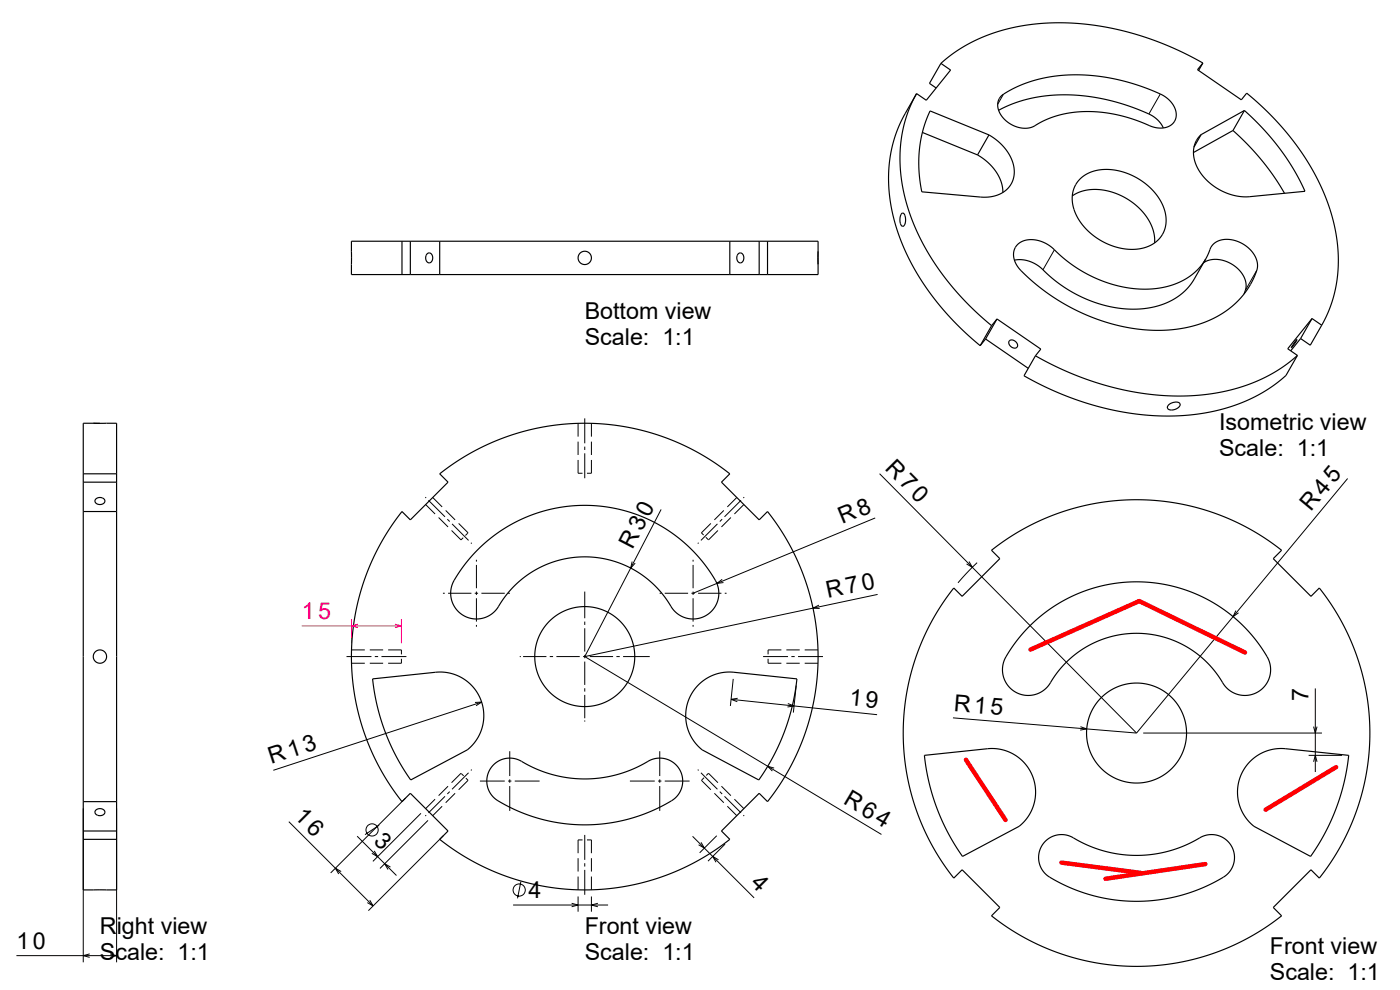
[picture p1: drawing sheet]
<svg xmlns="http://www.w3.org/2000/svg" width="420mm" height="297mm" viewBox="0 0 420 297" stroke-linecap="round" stroke-linejoin="round" font-family="sans-serif">
<g fill="none" stroke="#000" stroke-width=".3">
<path d="M301 28.3l-1.7 3M348.1 28.2l-3.4 6M316.3 74.9l-3.4 6M377 81.1l-3.4 6M173.4 127v4M173.4 132.5v4M173.4 138v4h1.4M175.4 125.5v7.5M175.4 134v1M175.4 136v7.5M177.4 127v4M177.4 132.5v4"/>
<path d="M177.4 138v4h-1.3M127.6 149.1l.2 .3M127.7 151.4l2.8 2.8M128.5 150.1l5 4.9M129.8 149.2l2.8 2.9M131.6 155.3l2.8 2.8M133.7 153.1l2.8 2.9M134.2 155.8l.7 .7M135.5 159.1l2.8 2.9 .7-.7M135.6 157.2l5 4.9M137.6 157l2.8 2.9M140.3 160l-.7 .6"/>
<path d="M140.3 159.9v.1M198.3 152.8l-22.9 44.2M213.3 157l-2.9 2.9 .7 .6M215.2 157.2l-4.9 4.9M215.4 159.1l-2.9 2.8M216.6 155.8l-.7 .7M217.1 153.1l-2.8 2.9M219.3 155.3l-2.9 2.8M221 149.2l-2.8 2.9M222.3 150.1l-4.9 4.9M223.2 151.4l-2.9 2.8M223.3 149.1l-.3 .3"/>
<path d="M262.6 155.4l-54.7 22.6M263.9 142.1l77.1 77.8M404.3 143.6l-63.3 76.3M132.9 178h.5M134.4 178h7M141.3 162.8l.2 .3M142.4 178h1M142.9 167.9v.6M142.9 169.5v7M142.9 177.5v1M142.9 179.5v7M144.4 178h7"/>
<path d="M152.4 178h.6M175.4 177.5v8M189.6 168.5l-.4 1.9 1.4-1.5M197.9 178h.5M199.4 178h7M207.4 178h1M207.9 167.9v.6M207.9 169.5v7M207.9 177.5v1M207.9 179.5v7M209.4 178h7M209.6 162.8l-.3 .3"/>
<path d="M211.8 161.2l.7 .7M216.7 173.8l-1.6 1.2 1.9-.2M217.4 178h.6M263.3 178.3l-87.9 18.7M290.7 168.5l1 1.7-1.7-1M293.1 168.8l-5.7 6.1M104 197h7.4M105.5 195h3.9M105.5 199h3.9M110.9 195h4M110.9 199h4M112.4 197h1"/>
<path d="M114.4 197h7.5M116.4 195h4v1.3M120.4 197.6v1.4h-4M142.9 187.5v.5M155.9 197h.4M156.9 197h7M164.9 197h1M166.9 197h7M174.9 197h1M175.4 186.5v1M175.4 188.5v7M175.4 196.5v1"/>
<path d="M175.4 198.5v7M175.4 197l89 53.3M176.9 197h7M184.9 197h1M186.9 197h8M207.9 187.5v.5M228.9 197h7.5M230.4 197.6v1.4h4M234.4 195h-4v1.3M235.9 195h4M235.9 199h4M237.4 197h1"/>
<path d="M239.4 197h7.5M241.4 195h4M241.4 199h4M245.7 181.5l-1.8 .9 2 .1M370.8 183.2l-.9 1.8 1.7-1.2M142.5 210.7l2-.1-1.7 1.1M144.5 210.6l-62.5 20.5M175.4 206.5v1M175.4 208.5v7M175.4 216.1v.4M219.3 209.8l43.8 4.6M220 203.7l-.9 8.1"/>
<path d="M221.3 209.5l-2 .3 1.9 .7M236.4 211.1l1.8 .7-2 .3M238.9 205.7l-.9 8.1M285.9 215.4l55.1 4.5M324.1 218l1.9 .7-1.9 .3M343 219.9h53.6M394.1 218l.5 1.9 .5-1.9M394.6 206.5v25.1M121.7 239.4l-22.5 22.5M130.5 239.8l-2.8 2.8M133.5 238.9l-5 5M134.4 235.9l-2.8 2.8"/>
<path d="M134.9 237.5l-.7 .7M136.5 238l-2.8 2.8M139.1 232.8l-.8-.8-2.8 2.8M139.8 233.4l.6 .7-2.8 2.8M140.6 231.8l-5 5M141.5 230.9l-.2 .2M144 234.3h7.4M152.4 234.3h1M152.9 225.4v7.4M152.9 233.8v1M152.9 235.8v7.5M154.4 234.3h7.5"/>
<path d="M189 234.3h7.4M197.4 234.3h1M197.9 225.4v7.4M197.9 233.8v1M197.9 235.8v7.5M199.4 234.3h7.5M209.3 230.9l.3 .2M210.3 231.8l4.9 5M210.4 234.1l2.9 2.8M210.5 234.1h-.1M210.6 234h-.1M211.2 233.3l-.6 .7"/>
<path d="M211.9 232.6l.6-.6 2.9 2.8M214.3 238l2.8 2.8M215.9 237.5l.7 .7M216.4 235.9l2.9 2.8M217.4 238.9l4.9 5M220.3 239.8l2.9 2.8M232.2 230.4l-1.9-.5 1.4 1.4M392.6 226.6h10M394.1 228.5l.5-1.9 .5 1.9M25 242.5v46.2M35 242.5v46.2M86.6 246.5l25.3 25.3"/>
<path d="M107.1 250.9l11.8 11.8M112.3 255.3l1 1.7-1.7-1M113.7 247.6l-4.2 2.8M126.3 244l-14.4 14.4M127.8 244.6l-.2 .2M128.4 246.1l-14.4 14.4M132.6 241.9l-2.8 2.8M133 250.7l-22.5 22.5M173.4 257.5v4M174.8 252h-1.4v4M175.4 250.5v7.5M175.4 259v1"/>
<path d="M176.1 252h1.3v4M177.4 257.5v4M207.8 250.9l18.4 18.5M210.3 252.7l1 1.7-1.7-1M215 250.7l-5.1 5.1M215.5 257.9l-1.7-1 1 1.8M217.5 253.2l-5.1 5.1M218.2 241.9l2.8 2.8M223 244.6l.3 .2M102.4 261.5l-1.8-1 1 1.7M110.9 270.1l1 1.7-1.7-1M117.1 260.1l-1.7-1 1 1.8"/>
<path d="M153.9 271.5h28.5M156.3 264.5l-1 5M171.5 271l1.9 .5-1.9 .5M173.4 263v3.9M173.4 268.9v4.6M175.4 261v7.4M177.4 263v3.9M177.4 268.9v4.6M179.4 271l-2 .5 2 .5M4.9 286.7h30.1M26.9 286.2l-1.9 .5 1.9 .5M33 286.2l2 .5-2 .5"/>
<circle cx="111.6" cy="249" r="1.83"/>
<circle cx="155.8" cy="267" r="1.83"/>
</g>
<path d="M90.5 187.8h29.9M105.5 185.8v7.2M107.4 187.2l-1.9 .6 1.9 .5M118.5 187.2l1.9 .6-1.9 .5M120.4 185.8v7.2" fill="none" stroke="#ff0080" stroke-width=".3"/>
<g fill="none" stroke="#000" stroke-width=".35">
<path d="M282.3 19l2.9 2-7.3 9.1-2.9-2M282.3 19l-3.5 6 2 1.4M360.9 18.9l-5.3-2.8-5.2-2.4-5.1-1.9-5.9-1.9-5.6-1.4-5.6-.9-5.8-.6-5-.2-5.4 .3-5.1 .6-4.6 .9-4.5 1.4-4.3 1.7-4 2-3.8 2.5-3.4 2.8M360.9 18.9l-1.6 2 13.1 9.1 1.6-2.1 4.6 4.1 3.6 3.5 4.4 5.1 3.8 5 3.2 5 2.8 5.6 2.1 5.1 1.6 5.6 1.1 5.9 .3 5.1-.3 5.3-.9 5.1-1.6 4.9-2.2 4.4M360.9 18.9l-1.3 2.2M275 28.1l-2 3.9-1.4 4.1-1 4.1-.5 4.3-.1 4.6 .4 4.5 .9 4.8 1.2 4.6 1.8 4.6 2.2 4.7 2.4 4.3 3.2 4.8 3.4 4.5 3.7 4.1 3.9 3.9 4.4 3.8M275 28.1l-5.2 9.6-1.4 3.7-1.1 4.5-.6 4.6-.1 5 .5 4.7 1 5.4 1.6 5.2 2.1 4.9 2.5 5 3.3 5.2 3.6 4.9 3.9 4.5 4.6 4.6 4.4 3.8M276.7 39.7l16.6 6.8M279 33.3l17.7 7.2 1.9 1.2 1.9 1.7 1.4 1.6 1.2 1.9 1.1 3.4 .1 1.7-.4 1.9-.6 1.4-1.1 1.4-1.2 .9-1.6 .8-3.5 .8-19.4-1.7-.8-6.3 .1-6.3 1.1-6zM299.6 33.1l5.6-2.5 6.5-1.6 6.3-.5 7.6 .3 8.2 1.5 8.4 2.8 2.8 1.3 1.5 .9 1.4 1.4 1.1 1.7M300.3 28.9l1.9-1.3 2.9-1.6 5.9-2.1 6.5-1.2 6.4-.2 7.4 .6 7.1 1.6 8.3 2.9 2.2 1 1.8 1.4a5 5 0 0 1 1.1 7.2 7.1 7.1 0 0 1-8.2-.1l-4.2-1.5-4.7-1.2-4.4-.7-4.8-.2-4.2 .3-3.9 .8-3.6 1.3-3.4 1.9a8.1 8.1 0 0 1-11.1-6.5l.3-1.4zM369.9 39.2l4.3 4.1 4.3 4.8 3.6 4.7 3.2 5.2"/>
<path d="M369.9 39.2l-11.9 6.6M373.3 33.1l5.6 5.5 5.2 6.2 4.2 6.3 3.2 6.3-17.9 1.7-3.7-.5-3.7-1.5-2.5-1.6-2.3-2.1-1.7-2.3-1.1-2.3-.5-2.4 .1-2.3 .8-2 1.3-1.7M373.3 33.1l-13 7.3M373.3 33.1l-3.4 6.1M293.3 46.5l3.1 2.3 2.5 2.8 1.5 3.2 .5 2.9M296.7 40.5l-3.4 6M321.7 58.8l3.1-1.5 1.9-.4 2.2-.1 4.4 .7 2.3 .9 2.3 1.1 3.7 2.8 2.9 3.5 1.5 3.6 .4 1.7v1.8M324 53.7l1.6-1.2 2-1 2.4-.6 2.4-.1 2.6 .3 2.6 .7 2.5 1 2.6 1.6 2.3 1.8 1.7 2 1.5 2.1 1 2.1 .6 2.4v2.3l-.6 2.2-.8 1.6-1.5 1.6-2.2 1.3-2.3 .7-2.6 .3-2.8-.2-2.8-.7-2.7-1.1-2.8-1.6-2.3-1.9-1.8-2-1.5-2.3-1-2.6-.4-2.4 .2-2.4 .7-2.1zM360.3 40.4l-2.1 3.7M105.4 72.4h140v10h-140zM120.6 72.4v10M123.1 72.4v10"/>
<path d="M128.1 76.2a1.1 1.1 0 0 1 1.4 0 1.1 1.1 0 0 1 .3 1.3 1.11 1.11 0 0 1-1.1 1.4 1.11 1.11 0 0 1-1-1.5zM131.9 72.4v10M218.9 72.4v10M221.4 76.2a1.1 1.1 0 0 1 1.4 0 1.1 1.1 0 0 1 .4 1.3 1.11 1.11 0 0 1-1.2 1.4 1.11 1.11 0 0 1-1-1.5zM227.8 72.4v10M230.3 72.4v10M270.5 64l.3-.1a2.89 2.89 0 0 1 .3 3.9l-.3 .1a2.83 2.83 0 0 1-.3-3.9zM305.3 73.4a8 8 0 0 1 10.1 .7l3.4 3.2 2.8 2.1 3.3 2.1 3.6 1.9 3.7 1.4 3.7 1.1 4 .7 3.4 .2 3.6-.2 3.1-.6 3.1-1 2.8-1.4 2.4-1.8 1.9-2 1.6-2.3 1.2-2.7a5.7 5.7 0 0 1 7.3-2.7l1.9 .7 1.7 1 1.4 1.3 1.1 1.6a6.5 6.5 0 0 1-.3 6.9l-2.1 3.5-2.8 3.3-3.5 3-3.9 2.2-4.4 1.8-4.9 1.1-5.2 .6-5-.1-5.4-.6-5.6-1.3-5.1-1.7-5.7-2.5-5-2.8-5.3-3.7-5.4-4.7-2-2.6a4.8 4.8 0 0 1 .5-5.7zM361.1 78.8a8.8 8.8 0 0 1 10.9 2.5l1 1.4a5.6 5.6 0 0 1 .2 5.5M361.7 77.7l-4.4 7.5-1.7 2-2.2 1.7-2.6 1.6-3.2 1.2-3.5 .8-4 .3-3.2-.2-3.7-.6-6.5-1.9-3.9-1.8-3.6-2.2-3.6-2.7-3.6-3.3-1.7-1.1-3-1-3 .1M297.5 97.7l-3.4 6M299.1 95.7l13.1 9-1.6 2"/>
<path d="M299.1 95.7l-1.6 2M299.1 95.7l-3.4 6M393.6 95.6l2.9 2M393.6 95.6l-7.3 9 2.9 2M393.6 95.6l-3.4 6M396.5 97.6l-3.4 6-2.9-2M295.7 101.7l12.8 8.8M295.7 101.7l-1.6 2M302.8 102.3a1.59 1.59 0 0 1 1.8 .1 1.59 1.59 0 0 1 .5 1.8 1.62 1.62 0 0 1-1.8-.2 1.62 1.62 0 0 1-.5-1.7zM388.9 102l.2-.1-1.7 2.4zM389.2 106.6l-3.4 2.8-3.7 2.4-3.9 2.1-4.7 1.8-4.1 1.2-5 1.1-4.7 .6-5.6 .2-5.7-.2-5.3-.5-5.4-1-5.4-1.3-6.3-2-5.1-2-5.2-2.4-5.1-2.7M389.2 106.6l-3.4 6-5.1 4-5.4 3-5.6 2.2-6 1.7-6.6 1-6.2 .3-8.5-.4-9.1-1.5-9.6-2.7-8.3-3.3-8.2-4.2 3.4-6"/>
<path d="M390.2 101.6l-3 3.6M25 127h10v140h-10zM350.5 121.6a2.49 2.49 0 0 1 3.5-.4 2.36 2.36 0 0 1-3.8 1.2zM25 153.5h10M25 142.1h10M25 144.6h10M28.7 149.7a1.5 1.5 0 0 1 1.7-.5 1.5 1.5 0 0 1 1 1.4 1.62 1.62 0 0 1-1.6 .8 1.62 1.62 0 0 1-1.3-1.2zM120.6 153.5l2.5 2.5 11.3-11.4-2.5-2.5 4.4-3.2 4.9-3 6.5-3.2 6-2.3 6.6-1.8 6.6-1.1 6.7-.5 7.3 .2 6.9 .9 6.6 1.5 6.2 2 6.8 3.1 5.9 3.4 5.6 4-2.5 2.5 11.4 11.4 2.5-2.5 3.3 4.5 3 4.9 2.9 5.9 2.6 6.7 1.6 6.1 1.2 7.1 .5 7.2-.2 6.8-.8 6.4-1.7 7.1-2.2 6.6-2.9 6.4-3.7 6.2-3.6 5.1-2.5-2.5-11.4 11.3 2.5 2.5-4.3 3.2-4.7 2.9-6.3 3.1-6.5 2.5-6.7 1.9-6.7 1.1-7 .5-6.7-.2-7.2-1-6.8-1.6-6.6-2.3-6.2-2.8-5.6-3.2-5.5-3.9-.2-.2 2.5-2.5-11.3-11.3-2.5 2.5-3.5-4.8-2.7-4.5-3.1-6.2-2.5-6.6-1.8-6.7-1.1-6.7-.5-6.5 .2-7 .9-6.9 1.5-6.6 2.3-6.6 2.9-6.4 3.5-6.1zM143.1 165.1l3.9-3.5 4-2.9 4.4-2.4 4.8-2.1 5.1-1.4 5.2-.9 5.4-.3 5 .3 4.9 .9 5.5 1.7 5.1 2.2 4.1 2.4 4.2 3.2 3.6 3.4 3.2 3.8 3 4.4a7.8 7.8 0 0 1-3.2 11 7.8 7.8 0 0 1-10.7-4.1l-2.2-3-2.6-2.7-2.9-2.4-3.2-2-3.6-1.7-3.8-1.2-3.7-.6-3.8-.1-3.9 .3-3.5 .7-3.5 1.3-3.4 1.6-3.3 2.2-2.8 2.5-2.5 2.8-2.3 3.4a7.8 7.8 0 0 1-11.3 2.3 7.8 7.8 0 0 1-1.2-11.4l2.8-4.1zM286.1 176.4l2.5 2.5 11.4-11.3-2.5-2.5 4.7-3.5 5-3 5.8-2.8 6.5-2.5 6.3-1.7 7.1-1.2 6.5-.5 7 .2 7 .9 6.5 1.5 6.7 2.3 6.3 2.8 6.1 3.5 5.3 3.8 .2 .2-2.5 2.5 11.3 11.3 2.5-2.5 3.3 4.6 3 4.9 3 6 2.4 6.3 1.8 6.3 1.2 7.1 .5 6.8-.3 7.2-.8 6.7-1.6 6.8-2.2 6.4-2.9 6.4-3.5 6.1-3.9 5.4-2.5-2.5-11.3 11.3 2.5 2.5-4.6 3.4-4.9 3-5.8 2.9-7 2.6-6.6 1.8-6.4 1-7.2 .5-6.7-.2-7-.9-6.5-1.6-6.9-2.3-6.1-2.8-5.9-3.4-5.3-3.8-.1-.2 2.5-2.5-11.4-11.3-2.5 2.5-3.3-4.5-3-5-3-6-2.5-6.5-1.6-6.1-1.2-7.1-.5-6.7 .2-7.3 .9-6.7 1.6-6.8 2.2-6.6 2.8-6.2 3.5-6zM309 187.7l3.7-3.3 4.1-2.9 4.6-2.5 4.9-2 5-1.4 4.9-.8 5.3-.3 5.2 .4 4.7 .9 5.3 1.5 4.8 2.1 4.1 2.4 4.2 3.1 3.7 3.4 3.6 4.1 2.9 4.4a7.8 7.8 0 0 1-3.1 11 7.8 7.8 0 0 1-10.8-4.1l-2.3-3.2-2.4-2.5-2.7-2.2-3.4-2.2-3.7-1.6-3.8-1.2-3.7-.6-4-.2-3.9 .4-3.7 .8-3.5 1.3-3.3 1.7-3.3 2.3-2.8 2.5-2.3 2.6-2.2 3.2a7.8 7.8 0 0 1-11.2 2.3 7.8 7.8 0 0 1-1.3-11.4l3-4.3zM111.8 203.7l19.9-2.1 3.4 .4 3.3 1.2 2 1.4 1.8 1.8 1.4 2.1 1 2.5 .5 2.7v2.5l-.6 2.5-1.1 2.5-1.6 2.2-1.6 1.6-17 9-4.3-7-3.5-7.8-2.2-7.4z"/>
<path d="M209.5 205.5l1.9-1.6 2-1.1 2.1-.8 2.4-.4 2 .1 19.2 2-1.4 8.1-2.4 7.9-3.5 7.5-4.2 6.8-16.9-9-1.7-1.6-1.3-1.8-.9-1.7-.7-2.2-.4-2.2 .1-2 .3-2 .7-2.1 1.3-2.2zM148 229.5a7.2 7.2 0 0 1 9.8-.3l4.5 2.1 4.8 1.4 4.7 .8 4.5 .2 4.7-.4 4.6-1.1 4.7-1.7 3.8-1.9a7 7 0 0 1 10 2.7 7 7 0 0 1-3.9 9.7l-5.9 2.8-6.4 2.1-6.4 1.2-6.7 .4-6-.5-6.8-1.4-6.2-2.1-5.8-2.9a6.9 6.9 0 0 1-2-11.1zM277.3 226.6l20.1-2.1 3.3 .4 3 1.2 2.3 1.5 1.7 1.8 1.4 2 1.1 2.6 .4 2.7v2.5l-.5 2.4-1 2.3-1.4 2.1-2 1.9-16.9 9-4.4-7-3.4-7.5-2.3-7.7zM375 228.4l1.7-1.4 2.2-1.3 2.6-.8 2.2-.3 20.9 2-1.4 8.1-2.5 8.2-3.3 7.2-4.2 6.8-17-9-1.5-1.3-1.3-1.8-1.2-2.2-.6-1.9-.3-2.3v-2.2l.5-2.2 .8-2.1 1.1-1.9zM25 249.3h10M25 251.8h10M25 240.5h10M28.8 243a1.54 1.54 0 0 1 1.6-.4 1.54 1.54 0 0 1 1 1.3 1.59 1.59 0 0 1-1.6 .8 1.59 1.59 0 0 1-1.3-1.2zM313.5 252.5a7.2 7.2 0 0 1 9.8-.4l4.1 1.9 4.5 1.5 4.7 .9 5 .2 4.9-.4 4.7-1 4.4-1.6 4-2.1a7 7 0 0 1 10.1 2.8 7 7 0 0 1-4 9.6l-5.8 2.8-6.4 2.1-6.7 1.3-6.5 .3-5.9-.4-6.7-1.4-6.1-2.1-6-3a6.9 6.9 0 0 1-2.1-11z"/>
<circle cx="175.4" cy="77.4" r="2"/>
<circle cx="30" cy="197" r="2"/>
<circle cx="175.4" cy="197" r="15"/>
<circle cx="341" cy="219.9" r="15"/>
</g>
<path d="M309.2 194.9l32.6-14.6zM341.8 180.3l31.7 15.5zM289.8 227.9l11.9 18.1zM379.7 242.9l21.1-12.8zM318.4 258.8l23.8 3.1zM331.6 263.6l30-4.4z" fill="#000" stroke="#f00" stroke-width="1.3"/>
<g font-size="7">
<text x="175.4" y="95.7">Bottom view</text>
<text x="175.4" y="103.5">Scale: 1:1</text>
<text x="365.7" y="129.1">Isometric view</text>
<text x="365.7" y="136.9">Scale: 1:1</text>
<text x="265.3" y="140.7" transform="rotate(45 265.3 140.7)">R70</text>
<text x="393.3" y="153.7" transform="rotate(-50 393.3 153.7)">R45</text>
<text x="252.6" y="157.3" transform="rotate(-22 252.6 157.3)">R8</text>
<text x="189.7" y="165.1" transform="rotate(-63 189.7 165.1)">R30</text>
<text x="248.4" y="179.4" transform="rotate(-12 248.4 179.4)">R70</text>
<text x="254.6" y="211.5" transform="rotate(6 254.6 211.5)">19</text>
<text x="286.1" y="213.4" transform="rotate(5 286.1 213.4)">R15</text>
<text x="392.6" y="210.4" transform="rotate(-90 392.6 210.4)">7</text>
<text x="81.4" y="229.2" transform="rotate(-18 81.4 229.2)">R13</text>
<text x="88.1" y="245.1" transform="rotate(45 88.1 245.1)">16</text>
<text x="252.8" y="241" transform="rotate(31 252.8 241)">R64</text>
<text x="111.9" y="252.7" transform="rotate(45 111.9 252.7)">3</text>
<text x="158.6" y="269.5">4</text>
<text x="224.9" y="265.2" transform="rotate(45 224.9 265.2)">4</text>
<text x="30" y="280.3">Right view</text>
<text x="175.4" y="280.3">Front view</text>
<text x="4.9" y="284.7">10</text>
<text x="381" y="286.2">Front view</text>
<text x="30" y="288.1">Scale: 1:1</text>
<text x="175.4" y="288.1">Scale: 1:1</text>
<text x="381" y="294">Scale: 1:1</text>
</g>
<text font-size="7" fill="#ff0080" x="90.5" y="185.8">15</text>
</svg>
